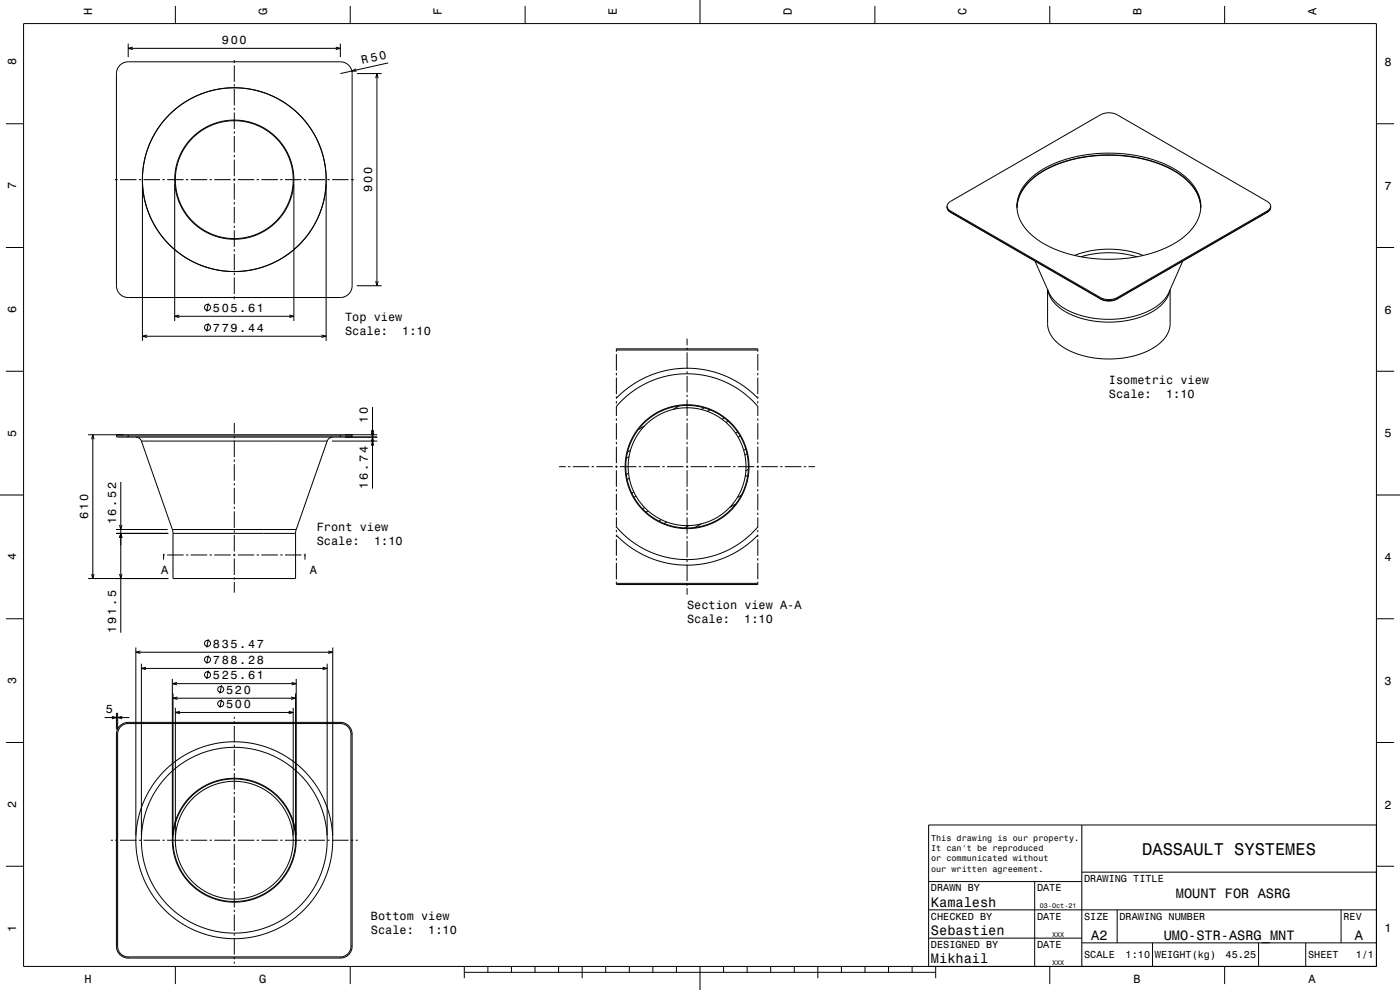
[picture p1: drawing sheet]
<svg xmlns="http://www.w3.org/2000/svg" width="594mm" height="420mm" viewBox="0 0 594 420" stroke-linecap="round" stroke-linejoin="round" font-family="sans-serif">
<g fill="none" stroke="#000" stroke-width=".42">
<path d="M10 10h574v400h-574zM54.4 18.5v5.7M56.3 20l-1.9 .5 1.9 .5M74.4 2.5v7.5M142.5 20l1.9 .5-1.9 .5M144.4 18.5v5.7M148.6 2.5v7.5M222.8 2.5v7.5M297 0v10M371.2 2.5v7.5M445.4 2.5v7.5M519.6 2.5v7.5"/>
<path d="M50.8 27.7a5 5 0 0 1 3.6-1.5h90a5 5 0 0 1 5 5v90a5 5 0 0 1-5 5h-90a5 5 0 0 1-5-5v-90a5 5 0 0 1 1.4-3.5zM54.4 20.5h90M99.4 25.5v1.2M99.4 27.7v7M99.4 35.7v1M99.4 37.7v7M151.1 29.2l-1.8 .9 2 .1M151.4 31.2h10.5M159.4 33.2l.5-2 .5 2M159.9 31.2v90M164.7 26.7l-20.3 4.5M2.5 52.5h7.5"/>
<path d="M99.4 45.7v1M99.4 47.7v7M99.4 55.7v1M99.4 57.7v7M584 52.5h7.5M48.7 76.2h1.2M50.9 76.2h7M58.9 76.2h1M60.4 78.2v66.4M60.9 76.2h7M68.9 76.2h1M70.9 76.2h7"/>
<path d="M74.1 78.2v58M78.9 76.2h1M80.9 76.2h7M88.9 76.2h1M90.9 76.2h7M98.9 76.2h1M99.4 65.7v1M99.4 67.7v7M99.4 75.7v1M99.4 77.7v7M100.9 76.2h7M108.9 76.2h1"/>
<path d="M110.9 76.2h7M118.9 76.2h1M120.9 76.2h7M124.7 78.2v58M128.9 76.2h1M130.9 76.2h7M138.4 78.2v66.4M138.9 76.2h1M140.9 76.2h7M148.9 76.2h1.2M436.7 76.2l3.8-3.2 4.6-2.6 5.7-2.4 5.9-1.6 6.4-1 6.3-.4 6.4 .2 6.6 .8 6 1.5 5.9 2.2 5 2.6 3.9 2.9 3 3.3 2.2 3.7 1 3.7-.2 4-.7 2.6-1.2 2.4-3.7 4.5-5.3 3.9-6.6 3.1-7.5 2.2-8.5 1.2-8.5 .1-9-1-8.2-2.2-6.5-2.9-5.6-3.9-3.8-4.2-1.4-2.5-.8-2.4-.4-2.5 .1-2.5 .5-2.3 1-2.5 1.7-2.6zM99.4 85.7v1"/>
<path d="M99.4 87.7v7M99.4 95.7v1M99.4 97.7v7M401.8 87.5a2.51 2.51 0 0 0 1.5 2M401.8 87.5a2.49 2.49 0 0 1 1.5-2.1l63.7-36.7 3.4-.8 3.4 .7 63.9 36.8a2.51 2.51 0 0 1 1.4 2.1M401.8 87.9a2.51 2.51 0 0 0 1.5 2M401.8 87.9a2.66 2.66 0 0 0 1.6 2.3M401.8 87.5v.4M403.3 89.9l.1 .3M403.3 89.5l63.6 36.8M403.3 89.5v.4M403.3 89.9l63.6 36.8"/>
<path d="M403.4 90.2l63.6 36.7M431.5 87.9l.8-4.2 2.3-4.3 3.5-3.8 5-3.4 6-2.8 6.6-2 6.7-1.2 7.5-.5 7.9 .4 7.2 1.2 6.9 2.1 5.8 2.7 4.8 3.3 3.7 3.8 2.3 4.1 1 4.6M431.5 88.3l.8-4.5 2.3-4.2 3.6-3.8 4.9-3.5 6-2.8 6.4-1.9 7.2-1.3 7.7-.4 7.7 .4 7.2 1.2 6.6 2.1 6.2 2.9 5 3.6 3.5 3.8 2.1 4.1 .7 4.3M537.5 90.2l-63.6 36.7M537.7 89.9l-.2 .3M537.7 89.5l-63.7 36.8M537.7 89.5v.4M537.7 89.9l-63.7 36.8M539.1 87.5a2.49 2.49 0 0 1-1.4 2M539.1 87.9a2.49 2.49 0 0 1-1.4 2M539.1 87.9a2.64 2.64 0 0 1-1.6 2.3M539.1 87.5v.4"/>
<path d="M2.5 105h7.5M99.4 105.7v1M99.4 107.7v7M99.4 115.7v1M99.4 117.7v7M159.4 119.3l.5 1.9 .5-1.9M439.1 110.8l6.3 14.1 1.6 2.3 2.2 2.1 4.1 2.5 5.2 2 5.8 1.3 5.7 .4 6-.4 6.1-1.2 5.2-2 4.3-2.6 2.4-2.2 1.6-2.3 6.2-14M455.9 108.4l6.7-2 7.4-.7 8.1 .7 6.9 2M458.6 108.9l5.5-1.2 6.2-.5 6.2 .4 5.8 1.3M584 105h7.5M74.1 134.2h50.6M76.1 133.7l-2 .5 2 .5"/>
<path d="M88.4 128.7l-.7 3.5M88.4 137.1l-.7 3.5M99.4 125.7v1.2M122.8 133.7l1.9 .5-1.9 .5M151.4 121.2h10.5M444.5 122.8l.1 15.6 .8 2.9 1.8 2.7 3.9 3.3 5.8 2.8 6.6 1.6 6.9 .6 7.4-.6 6.4-1.6 5.5-2.7 4-3.3 1.9-2.9 .8-2.8 .1-15.6M444.6 123.1l.8 2.6 1.8 2.7 2.5 2.3 3.5 2.2 3.8 1.6 4.5 1.2 4.1 .7 5 .3 4.4-.3 4.6-.7 4.3-1.2 4.2-1.8 3.3-2.1 2.4-2.3 1.7-2.5 .8-2.7M466.9 126.3l1.7 .6 1.9 .2 2-.2 1.5-.6M466.9 126.7l1.7 .6 1.7 .2 2-.2 1.7-.6M466.9 126.7l.1 .2M466.9 126.3v.4M467 126.9l.4 .2a7.6 7.6 0 0 0 6.5-.2"/>
<path d="M474 126.7l-.1 .2M474 126.3v.4M2.5 157.5h7.5M60.4 142.6h78M62.4 142.1l-2 .5 2 .6M136.4 142.1l2 .5-2 .6M261.5 149.2v-1.2h60v1.2M261.5 150.2v7M261.5 158.2v1M261.5 148.5h60M291.5 143.7v2.8M291.5 147.5v1"/>
<path d="M291.5 149.5v7M291.5 157.5v1M291.5 159.5v7M321.5 150.2v7M321.5 158.2v1M584 157.5h7.5M99.4 179.4v4.5M158.1 172.7v34.6M261.5 172.4l2.9-3 3.2-2.8 3.6-2.4 3.7-2 3.9-1.5 4.1-1.2 4-.7 4.2-.2 4.5 .2 4.2 .7 4.1 1.1 4.2 1.6 4 2.1 3.3 2.3 3 2.6 3.1 3.2M261.5 168.9l3.1-2.8 3.6-2.7 7.2-4 7.6-2.3 8.2-.9 4.3 .2 4.2 .6 4.1 1.1 4 1.4 3.8 1.9 3.8 2.3 6.1 5.2M261.5 160.2v7M261.5 168.2v1"/>
<path d="M261.5 170.2v1M261.5 172.2v4.3M261.5 177.5v1M261.5 179.5v7M288.2 172.2l-2.6 1.5M291.5 167.5v1M291.5 169.5v7M291.5 177.5v1M291.5 179.5v7M298.8 173l-1.3 .7M301.3 173.9l-1.1 .6M307.3 177.3l-.9 .6"/>
<path d="M308.9 178.7l-.9 .5M321.5 160.2v7M321.5 168.2v1M321.5 170.2v1M321.5 172.2v4.3M321.5 177.5v1M321.5 179.5v7M37.4 184.4h122.7M38.9 186.4l.5-2 .5 2M39.4 184.4v61M49.4 184.9l.5 .5h110.2M49.4 184.4v.5"/>
<path d="M49.4 184.9h100M54.4 184.4v1.1M57.6 185.4l1.5 .5 .9 1.2M60 187.1h78.8M60 187.1l13.1 37.5M99.4 184.9v1M99.4 186.9v7M99.4 194.9v1M99.4 196.9v7M138.8 187.1l-13.1 37.5M140.8 187.1h19.3M141.2 185.4l-1.4 .5-1 1.2"/>
<path d="M144.4 184.4v1.1M149.4 184.9l-.5 .5M149.4 184.4v.5M157.5 182.5l.6 1.9 .5-1.9M157.5 187.4l.6-2 .5 2M157.5 183.5l.6 1.9 .5-1.9M157.5 189.1l.6-2 .5 2M237.2 198h2.8M241 198h1M243 198h7M251 198h1M253 198h7"/>
<path d="M261 198h1M261.5 187.5v1M261.5 189.5v7M261.5 197.5v1M261.5 199.5v7M263 198h7M266.9 193.7l-1.1 .7M267.5 191.1l-1.2 .7M271 198h1M273 198h7M273.5 180.7l-2.6 1.5M281 198h1"/>
<path d="M283 198h7M291 198h1M291.5 187.5v1M291.5 189.5v7M291.5 197.5v1M291.5 199.5v7M293 198h7M301 198h1M303 198h7M311 198h1M313 183.3l-.9 .5M313 198h7"/>
<path d="M314 185l-.8 .5M316.4 190.5l-.9 .6M316.9 192.5l-.9 .6M317.5 199.2l-1 .6M321 198h1M321.5 187.5v1M321.5 189.5v7M321.5 197.5v1M321.5 199.5v7M323 198h7M331 198h1M333 198h7"/>
<path d="M341 198h1M343 198h2.8M0 210h10M51.2 204.5v63.9M99.4 204.9v1M99.4 206.9v7M99.4 214.9v1M99.4 216.9v7M261.5 207.5v1M261.5 209.5v7M261.5 217.5v1M261.5 219.5v4.3"/>
<path d="M266.7 200.8l-1 .5M267 202.9l-.9 .5M268.9 208.7l-.8 .5M269.9 210.5l-.9 .5M273.5 215.3l-.9 .5M275 216.8l-.9 .5M291.5 207.5v1M291.5 209.5v7M291.5 217.5v1M291.5 219.5v7M312.2 213.8l-2.6 1.5M314.5 210.1l-1.7 1"/>
<path d="M317.3 201.6l-1.1 .6M321.5 207.5v1M321.5 209.5v7M321.5 217.5v1M321.5 219.5v4.3M584 210h10M49.2 226.3h22.2M49.2 224.6h21.9M50.7 228.2l.5-1.9 .6 1.9M50.7 222.7l.5 1.9 .6-1.9M69.4 235.7v1.7M69.7 235.4h.2"/>
<path d="M70.9 235.4h7M73.1 224.6l.3 1.7M73.1 224.6h52.6M73.4 226.3v19.1h52v-19.1M73.4 226.3h52M78.9 235.4h1M80.9 235.4h7M88.9 235.4h1M90.9 235.4h7M98.9 235.4h1M99.4 224.9v1M99.4 226.9v7"/>
<path d="M99.4 234.9v1M99.4 236.9v7M100.9 235.4h7M108.9 235.4h1M110.9 235.4h7M118.9 235.4h1M120.9 235.4h7M125.7 224.6l-.3 1.7M128.9 235.4h.3M129.4 235.7v1.7M261.5 223.6l2.8 2.9 3.4 2.9 3.5 2.4 4 2.1 3.9 1.5 3.9 1.1 4.2 .7 4.2 .2 4.3-.2 4.2-.7 4.1-1.1 3.9-1.6 3.8-1.9 3.7-2.6 3.4-2.9 2.7-2.8M261.5 227.1l2.9 2.7 3.6 2.7 7.2 4 4.3 1.5 3.9 1 8.2 .8 8.1-.9 4.2-1 4-1.5 4-1.9 3.4-2.2 6.2-5.2"/>
<path d="M261.5 224.8v1M261.5 226.8v1M261.5 228.8v7M261.5 236.8v1M261.5 238.8v7M280.6 220.5l-1.1 .6M282.9 221.4l-1.1 .7M291.5 227.5v1M291.5 229.5v7M291.5 237.5v1M291.5 239.5v7M292.2 223l-1.7 1"/>
<path d="M297.5 222.3l-2.6 1.5M321.5 224.8v1M321.5 226.8v1M321.5 228.8v7M321.5 236.8v1M321.5 238.8v7M37.4 245.4h34M38.9 243.5l.5 1.9 .5-1.9M50.7 243.5l.5 1.9 .6-1.9M99.4 244.9v1M99.4 246.9v4.5M261.5 246.8v1.2h60v-1.2"/>
<path d="M261.5 247.5h60M291.5 247.5v1M291.5 249.5v2.8M2.5 262.5h7.5M57.6 274.7v79.8M57.6 276.7h83.6M59.6 276.2l-2 .5 2 .5M88.4 278.1l-.7 3.5M88.4 271.2l-.7 3.5M139.2 276.2l2 .5-2 .5M141.2 274.7v79.8M584 262.5h7.5"/>
<path d="M60 281.6v72.9M60 283.6h78.8M61.9 283.1l-1.9 .5 1.9 .5M73.1 288v66.5M73.1 290h52.6M73.4 294.2v60.3M73.4 296.2h52M75.1 289.5l-2 .5 2 .6M75.3 295.7l-1.9 .5 1.9 .5M88.4 284.5l-.7 3.5M94 296.8l-.7 3.5M94 290.7l-.7 3.5"/>
<path d="M123.5 295.7l1.9 .5-1.9 .5M123.8 289.5l1.9 .5-1.9 .6M125.4 294.2v60.3M125.7 288v66.5M136.9 283.1l1.9 .5-1.9 .5M138.8 281.6v72.9M2.5 315h7.5M44.4 304.4h10.5M47.5 303.9l1.9 .5-1.9 .5M49.4 302.4v7.1M49.4 311.5v90M49.4 311.5h.5"/>
<path d="M49.9 302.4v7.1M49.9 311.5v90M51.8 303.9l-1.9 .5 1.9 .5M54.4 307a4.5 4.5 0 0 0-4.5 4.5M54.4 306.5a5 5 0 0 0-5 5M54.4 306.5v.5M54.4 306.5h90M54.4 307h90M74.4 300.3v54.2M74.4 302.3h50M76.3 301.7l-1.9 .6 1.9 .5M99.4 304.1v.9"/>
<path d="M99.4 306v1M99.4 308v7M99.4 316v1M99.4 318v7M122.5 301.7l1.9 .6-1.9 .5M124.4 300.3v54.2M144.4 306.5a5 5 0 0 1 5 5M144.4 307a4.5 4.5 0 0 1 4.5 4.5M144.4 306.5v.5M148.9 311.5v90M148.9 311.5h.5M149.4 311.5v90"/>
<path d="M584 315h7.5M99.4 326v1M99.4 328v7M99.4 336v1M99.4 338v7M47 356.5h.9M48.9 356.5h1M50.9 356.5h7M58.9 356.5h1M60.9 356.5h7M68.9 356.5h1M70.9 356.5h7"/>
<path d="M78.9 356.5h1M80.9 356.5h7M88.9 356.5h1M90.9 356.5h7M98.9 356.5h1M99.4 346v1M99.4 348v7M99.4 356v1M99.4 358v7M100.9 356.5h7M108.9 356.5h1M110.9 356.5h7"/>
<path d="M118.9 356.5h1M120.9 356.5h7M128.9 356.5h1M130.9 356.5h7M138.9 356.5h1M140.9 356.5h7M148.9 356.5h1M150.9 356.5h.9M459 350v60M584 350h-190v60M2.5 367.5h7.5M99.4 366v1"/>
<path d="M99.4 368v7M99.4 376v1M99.4 378v7M394 374h65M439 374v36M459 370h125M584 367.5h7.5M99.4 386v1M99.4 388v7M99.4 396v1M99.4 398v7M394 398h65"/>
<path d="M394 386h190M474 386v14M569 386v14M49.4 401.5a5 5 0 0 0 5 5M49.4 401.5h.5M49.9 401.5a4.5 4.5 0 0 0 4.5 4.5M54.4 406v.5M54.4 406.5h90M54.4 406h90M74.4 410v7.5M99.4 406v1M99.4 408v.8"/>
<path d="M144.4 406v.5M148.6 410v7.5M148.9 401.5a4.5 4.5 0 0 1-4.5 4.5M148.9 401.5h.5M149.4 401.5a5 5 0 0 1-5 5M197 412.5h200M197 410v5M207 410v2.5M217 410v2.5M227 410v2.5M237 410v2.5M247 410v5"/>
<path d="M257 410v2.5M267 410v2.5M277 410v2.5M287 410v2.5M297 410v10M307 410v2.5M317 410v2.5M327 410v2.5M337 410v2.5M347 410v5M357 410v2.5M367 410v2.5"/>
<path d="M377 410v2.5M387 410v2.5M397 410v5M445.4 410v7.5M459 400h125M489 400v10M519.6 410v7.5M534 400v10M554 400v10"/>
<circle cx="99.4" cy="76.2" r="39"/>
<circle cx="99.4" cy="76.2" r="25.3"/>
<circle cx="99.4" cy="76.2" r="25"/>
<circle cx="88" cy="130.4" r="1.28"/>
<circle cx="88" cy="138.9" r="1.28"/>
<circle cx="291.5" cy="198" r="26.3"/>
<circle cx="291.5" cy="198" r="25"/>
<circle cx="291.5" cy="198" r="26"/>
<circle cx="88" cy="273" r="1.28"/>
<circle cx="88" cy="279.8" r="1.28"/>
<circle cx="88" cy="286.3" r="1.28"/>
<circle cx="93.7" cy="298.5" r="1.28"/>
<circle cx="93.7" cy="292.5" r="1.28"/>
<circle cx="99.4" cy="356.5" r="41.8"/>
<circle cx="99.4" cy="356.5" r="26.3"/>
<circle cx="99.4" cy="356.5" r="26"/>
<circle cx="99.4" cy="356.5" r="25"/>
<circle cx="99.4" cy="356.5" r="39.4"/>
</g>
<path d="M69.2 235.4h.5M129.2 235.4h.5" fill="none" stroke="#000" stroke-width="1" stroke-linecap="butt"/>
<g fill="#000">
<path d="M69.4 235.4l.1 .3z" fill-rule="evenodd"/>
<path d="M129.4 235.4l-.1 .3z" fill-rule="evenodd"/>
</g>
<text font-size="7.2" x="484.6" y="362.6">DASSAULT SYSTEMES</text>
<g font-size="5.8">
<text x="498.9" y="381.1">MOUNT FOR ASRG</text>
<text x="395" y="384.6">Kamalesh</text>
<text x="395" y="396.6">Sebastien</text>
<text x="463" y="398.6">A2</text>
<text x="493.7" y="398.6">UMO-STR-ASRG_MNT</text>
<text x="574.8" y="398.6">A</text>
<text x="395" y="408.6">Mikhail</text>
</g>
<text font-size="5.1" x="153.7" y="27.1" transform="rotate(-13 153.7 27.1)">R 50</text>
<g font-size="5">
<text x="39.1" y="6.5" transform="rotate(-90 39.1 6.5)">H</text>
<text x="113.3" y="6.5" transform="rotate(-90 113.3 6.5)">G</text>
<text x="187.5" y="6.5" transform="rotate(-90 187.5 6.5)">F</text>
<text x="261.7" y="6.5" transform="rotate(-90 261.7 6.5)">E</text>
<text x="335.9" y="6.5" transform="rotate(-90 335.9 6.5)">D</text>
<text x="410.1" y="6.5" transform="rotate(-90 410.1 6.5)">C</text>
<text x="484.3" y="6.5" transform="rotate(-90 484.3 6.5)">B</text>
<text x="558.5" y="6.5" transform="rotate(-90 558.5 6.5)">A</text>
<text x="94.1" y="18.5">900</text>
<text x="6.8" y="27.8" transform="rotate(-90 6.8 27.8)">8</text>
<text x="587.5" y="28.1">8</text>
<text x="6.8" y="80.3" transform="rotate(-90 6.8 80.3)">7</text>
<text x="157.9" y="81.5" transform="rotate(-90 157.9 81.5)">900</text>
<text x="587.5" y="80.6">7</text>
<text x="6.8" y="132.8" transform="rotate(-90 6.8 132.8)">6</text>
<text x="90.3" y="132.2">505.61</text>
<text x="146.4" y="136.1">Top view</text>
<text x="587.5" y="133.1">6</text>
<text x="90.3" y="140.6">779.44</text>
<text x="146.4" y="142.1">Scale:</text>
<text x="170.7" y="142.1">1:10</text>
<text x="470.5" y="162.8">Isometric view</text>
<text x="470.5" y="168.8">Scale:</text>
<text x="494.8" y="168.8">1:10</text>
<text x="156.1" y="179.4" transform="rotate(-90 156.1 179.4)">10</text>
<text x="6.8" y="185.3" transform="rotate(-90 6.8 185.3)">5</text>
<text x="587.5" y="185.6">5</text>
<text x="156.1" y="207.3" transform="rotate(-90 156.1 207.3)">16.74</text>
<text x="37.4" y="220.2" transform="rotate(-90 37.4 220.2)">610</text>
<text x="49.2" y="222.4" transform="rotate(-90 49.2 222.4)">16.52</text>
<text x="134.4" y="225.3">Front view</text>
<text x="134.4" y="231.3">Scale:</text>
<text x="158.7" y="231.3">1:10</text>
<text x="6.8" y="237.8" transform="rotate(-90 6.8 237.8)">4</text>
<text x="587.5" y="238.1">4</text>
<text x="68.4" y="243.4">A</text>
<text x="131.5" y="243.4">A</text>
<text x="291.5" y="258.4">Section view A-A</text>
<text x="49.2" y="268.4" transform="rotate(-90 49.2 268.4)">191.5</text>
<text x="291.5" y="264.5">Scale:</text>
<text x="315.8" y="264.5">1:10</text>
<text x="90.3" y="274.7">835.47</text>
<text x="90.3" y="281.6">788.28</text>
<text x="6.8" y="290.3" transform="rotate(-90 6.8 290.3)">3</text>
<text x="90.3" y="288">525.61</text>
<text x="587.5" y="290.6">3</text>
<text x="95.9" y="294.2">520</text>
<text x="44.9" y="302.4">5</text>
<text x="95.9" y="300.3">500</text>
<text x="6.8" y="342.8" transform="rotate(-90 6.8 342.8)">2</text>
<text x="587.5" y="343.1">2</text>
<text x="6.8" y="395.3" transform="rotate(-90 6.8 395.3)">1</text>
<text x="157.4" y="390.3">Bottom view</text>
<text x="587.5" y="395.6">1</text>
<text x="157.4" y="396.4">Scale:</text>
<text x="181.7" y="396.4">1:10</text>
<text x="35.8" y="416.8">H</text>
<text x="110" y="416.8">G</text>
<text x="481" y="416.8">B</text>
<text x="555.2" y="416.8">A</text>
</g>
<g font-size="4.3">
<text x="460" y="374.2">DRAWING TITLE</text>
<text x="395" y="378.2">DRAWN BY</text>
<text x="440" y="378.2">DATE</text>
<text x="395" y="390.2">CHECKED BY</text>
<text x="440" y="390.2">DATE</text>
<text x="460" y="390.2">SIZE</text>
<text x="475" y="390.2">DRAWING NUMBER</text>
<text x="570" y="390.2">REV</text>
<text x="395" y="402.2">DESIGNED BY</text>
<text x="440" y="402.2">DATE</text>
<text x="460" y="406.6">SCALE</text>
<text x="477.6" y="406.6">1:10</text>
<text x="490" y="406.6">WEIGHT(kg)</text>
<text x="520" y="406.6">45.25</text>
<text x="555" y="406.6">SHEET</text>
<text x="575.2" y="406.6">1/1</text>
</g>
<g font-size="3.6">
<text x="395.1" y="356.8">This drawing is our property.</text>
<text x="395.1" y="361.2">It can't be reproduced</text>
<text x="395.1" y="365.5">or communicated without</text>
<text x="395.1" y="369.8">our written agreement.</text>
</g>
<g font-size="2.9">
<text x="441.2" y="385.3">03-Oct-21</text>
<text x="446.4" y="397.3">XXX</text>
<text x="446.4" y="409.3">XXX</text>
</g>
</svg>
